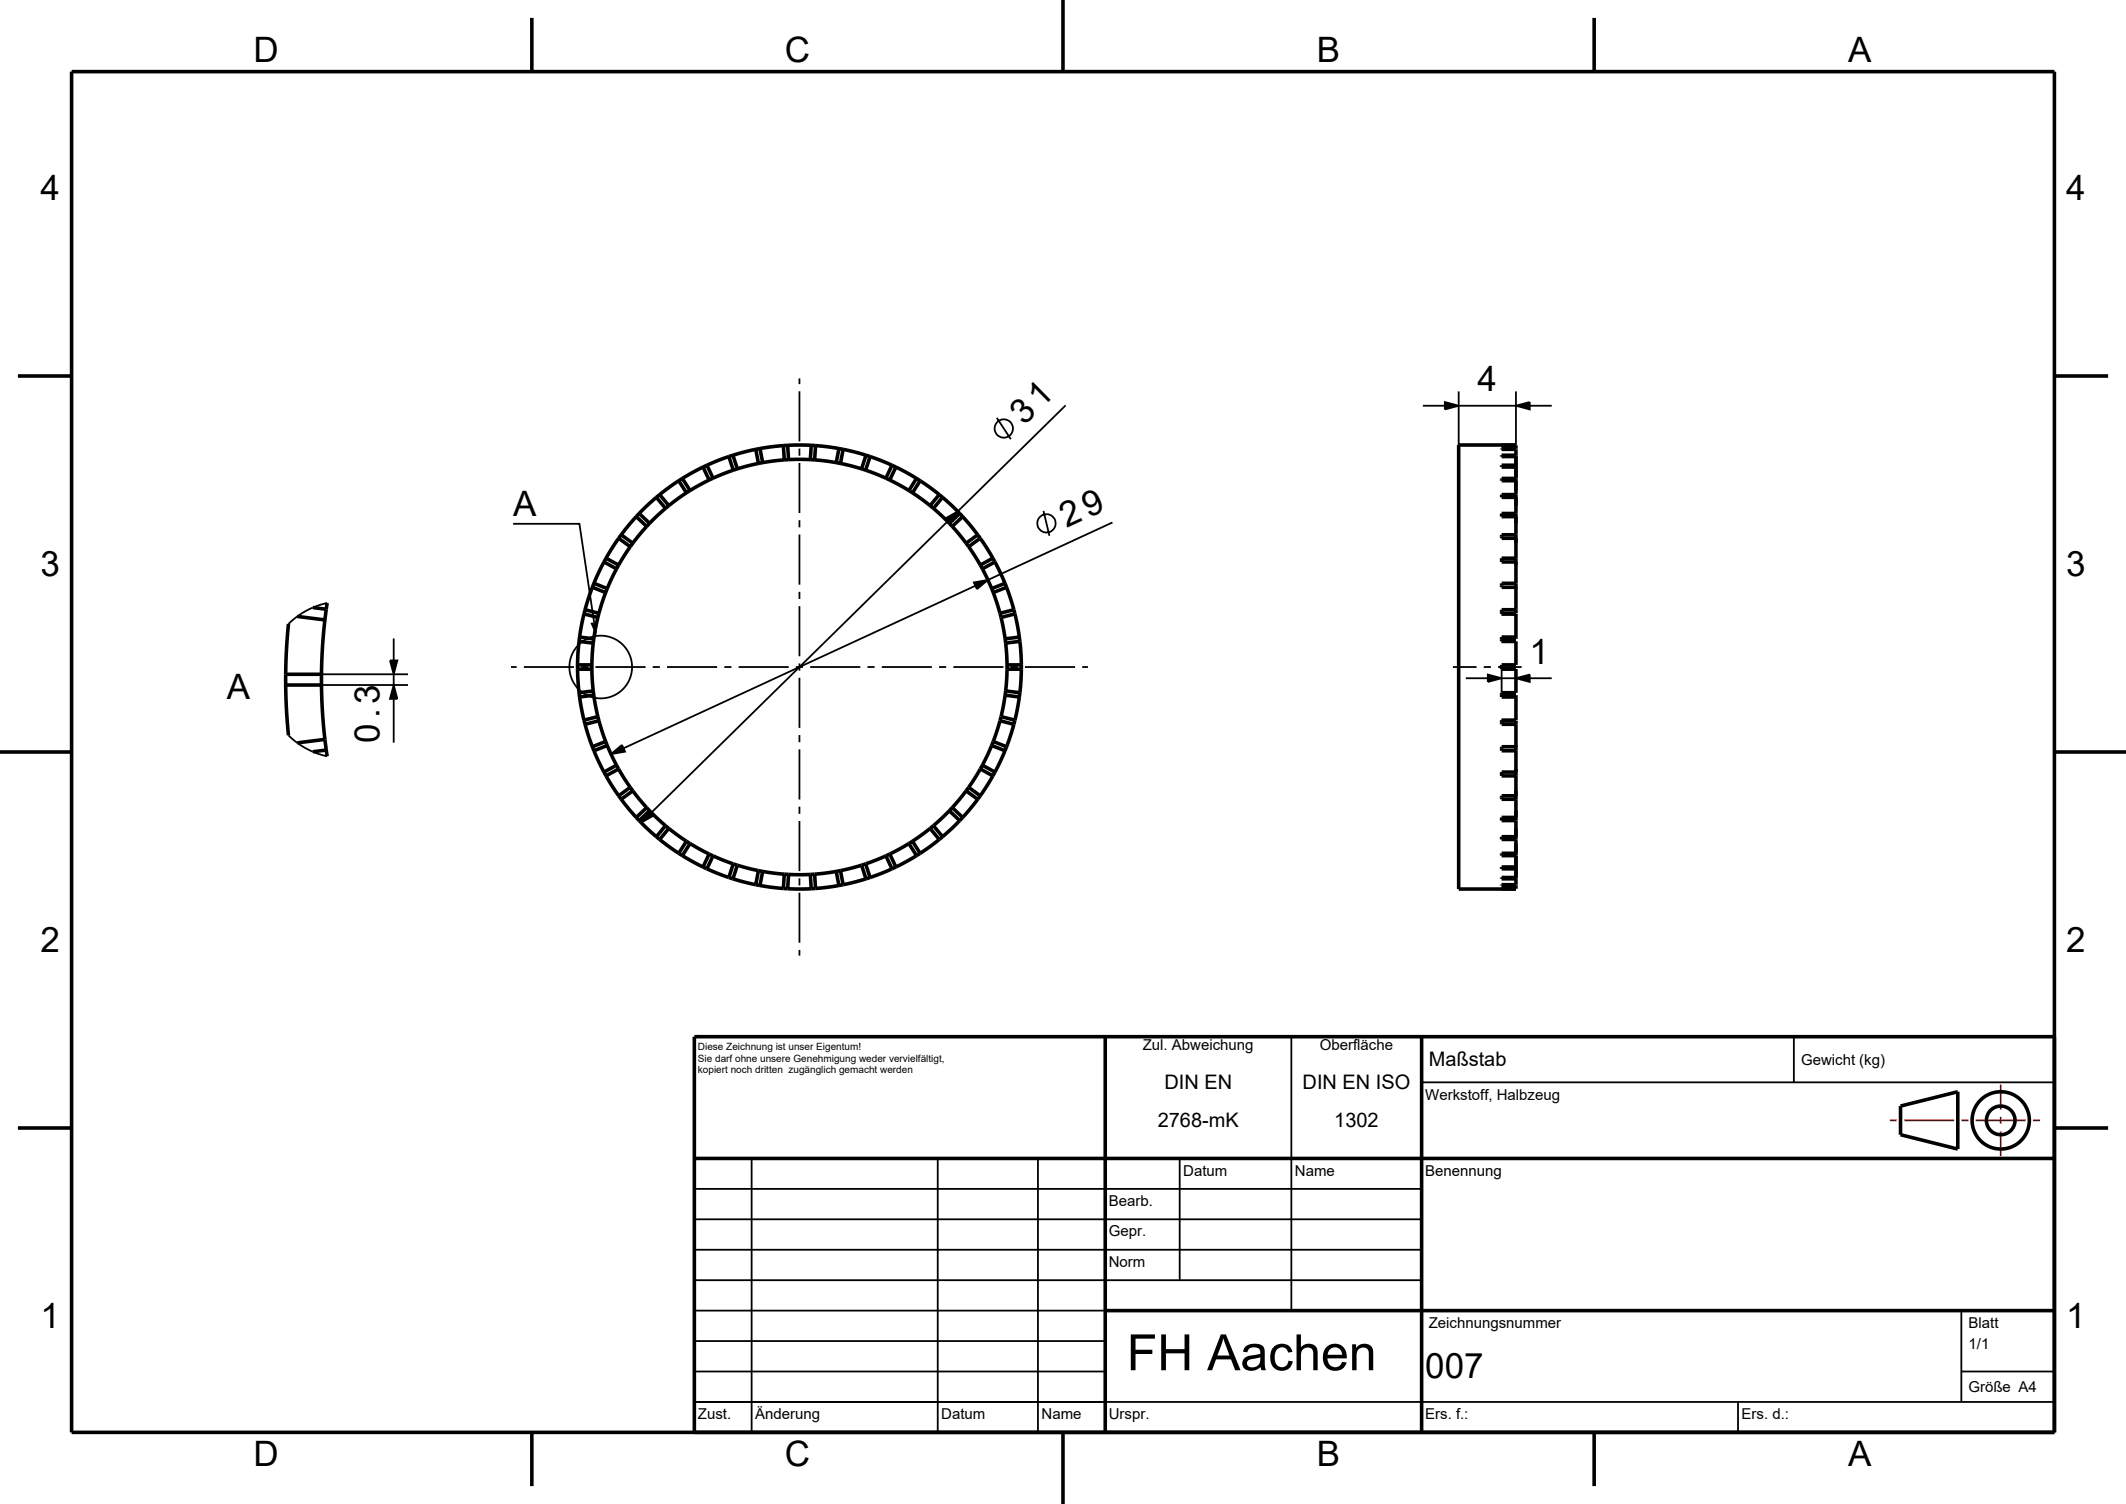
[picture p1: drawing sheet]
<svg xmlns="http://www.w3.org/2000/svg" width="297mm" height="210mm" viewBox="0 0 297 210" stroke-linecap="round" stroke-linejoin="round" font-family="sans-serif">
<g fill="none" stroke="#000" stroke-width=".25">
<path d="M111.7 52.8v.8M111.7 54.6v7M139.3 58.3l1.9 3M148.9 56.6l-15.1 14.8M198.8 56.7h3M201.8 56.1l2 .6-2 .5zM203.8 54.7v7.4M203.8 56.7h8M211.8 56.7l1.9-.6v1.1zM211.8 54.7v7.4M213.7 56.7h3.1M71.7 73.1h9.2l2.1 13.8"/>
<path d="M111.7 62.6v1M111.7 64.6v7M111.7 72.6v1M111.7 74.6v7M128.5 67.1l-2.1-1.3-2.7-1.2-2.8-1.1-2.9-.7-3-.5-2.7-.2-3 .1-3 .4-2.7 .6-3.1 1-2.7 1.2-2.4 1.4-2.3 1.5-2.3 1.9-2 2-1.9 2.3-1.5 2.2-1.5 2.7-1.1 2.5-.9 2.6-.7 2.9-.4 3-.1 3 .1 2.7 .5 3 .7 2.9 .9 2.6 1.1 2.5 1.5 2.6 1.6 2.3 2.1 2.4 1.8 1.8M131.2 69.1l2.1 1.8 1.8 2M132.1 72.4l1.7-1-1 1.7zM132.4 72.8l-41.5 40.7M133 73.5l-1.7-1.8-2.2-1.7-2.2-1.6-2.4-1.3-2.3-1-2.6-.9-2.5-.5-2.4-.4-3-.2-2.3 .1-2.9 .4-2.5 .6-2.1 .6-2.8 1.2-2.4 1.3-1.9 1.3-2.3 1.8-1.8 1.8-1.8 2-1.6 2.3-1.4 2.4-1 2.2-.8 2.1-.7 2.7-.5 2.5-.2 2.7v2.5l.3 2.7 .5 2.7 .7 2.4 1 2.6 1.1 2.1M135 75.8l1.1 1.7 1.1 1.9 1.6 3.4M145.8 71.3l.8 3.5M155.4 73l-17.4 8"/>
<path d="M44.9 95.6h12.1M44.9 94.1h12.1M45.7 84.2a10.9 10.9 0 0 0-5.4 2.9M54.5 92.2h1l-.5 1.9zM55 95.6l.5 2h-1zM55 89.2v3M55 94.1v1.5M55 97.6v6.1M71.4 93.1h.8M73.2 93.1h7M81.2 93.1h1M83.2 93.1h7"/>
<path d="M91.2 93.1h1M93.2 93.1h7M101.2 93.1h1M103.2 93.1h7M111.2 93.1h1M111.7 82.6v1M111.7 84.6v7M111.7 92.6v1M111.7 94.6v7M113.2 93.1h7M121.2 93.1h1M123.2 93.1h7"/>
<path d="M131.2 93.1h1M133.2 93.1h7M136 81.3l2-.3-1.5 1.3zM136.3 81.8l-49.2 22.7M141.2 93.1h1M143.2 93.1h7M151.2 93.1h.8M203 93.1h3.3M204.8 94.7h3M207.3 93.1h1M207.8 94.2l2 .5-2 .5zM209.3 93.1h3.3"/>
<path d="M209.8 93.4v3.3M209.8 94.7h2M211.8 94.7l1.9-.5v1zM211.8 93.4v3.3M213.7 94.7h3.1M40.3 102.7a11 11 0 0 0 5.4 2.9M85.4 105.3l1.5-1.3 .4 1zM90.6 113.1l.7 .8-1.7 1zM111.7 102.6v1M111.7 104.6v7M111.7 112.6v1M111.7 114.6v7"/>
<path d="M111.7 122.6v1M111.7 124.6v7M111.7 132.6v.8M180.4 144.8v38.2M198.6 151.1h88.4M250.6 144.8v6.3M97 178.8h101.6M97 174.5h101.6M97 170.3h101.6M97 166h101.6M105 161.8v38.2M131 161.8v38.2"/>
<path d="M145 161.8v38.2M164.8 161.8v17M97 195.8h190M97 191.5h57.4M97 187.3h57.4M97 183h57.4M242.8 195.8v4.2M274 191.5h13M274 183v12.8"/>
<circle cx="140.2" cy="59.8" r="1.28"/>
<circle cx="146.2" cy="73.1" r="1.28"/>
<circle cx="83.9" cy="93.1" r="4.4"/>
</g>
<g fill="none" stroke="#000" stroke-width=".5">
<path d="M10 10h277v190h-277zM74.3 2.5v7.5M148.5 0v10M222.7 2.5v7.5M2.5 52.5h7.5M287 52.5h7.5M84.4 78.5l-1.4 2.9M84.4 78.5l1.7 .9M84.7 77.9l-.3 .6M84.7 77.9l1.7 1M86.1 79.4l-1.3 2.8M86.4 78.9l-.3 .5"/>
<path d="M86.4 75.2l-1.7 2.7M86.4 75.2l1.6 1.1M86.8 74.7l-.4 .5M86.8 74.7l1.6 1.1M88 76.3l-1.6 2.6M88.4 75.8l-.4 .5M88.9 72.1l-2.1 2.6M88.9 72.1l1.4 1.4M89.3 71.7l-.4 .4M89.3 71.7l1.4 1.4M90.3 73.5l-1.9 2.3M90.7 73.1l-.4 .4"/>
<path d="M91.7 69.4l-2.4 2.3M91.7 69.4l1.3 1.6M92.2 69.1l-.5 .3M92.2 69.1l1.2 1.5M93 71l-2.3 2.1M93.4 70.6l-.4 .4M94.8 67.1l-2.6 2M94.8 67.1l1.1 1.7M95.3 66.8l-.5 .3M95.3 66.8l1.1 1.7M95.9 68.8l-2.5 1.8M96.4 68.5l-.5 .3"/>
<path d="M98.2 65.2l-2.9 1.6M98.2 65.2l.9 1.8M98.8 65l-.6 .2M98.8 65l.8 1.8M99.1 67l-2.7 1.5M99.6 66.8l-.5 .2M101.8 63.7l-3 1.3M101.8 63.7l.6 1.9M102.4 63.6l-.6 .1M102.4 63.6l.6 1.9M102.4 65.6l-2.8 1.2M103 65.5l-.6 .1"/>
<path d="M105.6 62.7l-3.2 .9M105.6 62.7l.4 2M106 64.7l-3 .8M106.2 62.6l-.6 .1M106.2 62.6l.3 2M106.5 64.6l-.5 .1M109.4 62.2l-3.2 .4M109.4 62.2l.2 2M109.6 64.2l-3.1 .4M110 62.2h-.6M110 62.2h3.3M110 62.2l.2 2"/>
<path d="M110.2 64.2h-.6M110.2 64.2h3M113.2 64.2h.6M113.3 62.2h.6M113.3 62.2l-.1 2M113.8 64.2l3 .4M113.9 62.2l3.3 .4M113.9 62.2l-.1 2M116.8 64.6l.6 .1M117.2 62.6l.6 .1M117.2 62.6l-.4 2M117.4 64.7l3 .8"/>
<path d="M117.8 62.7l3.2 .9M117.8 62.7l-.4 2M120.4 65.5l.5 .1M120.9 65.6l2.9 1.2M121 63.6l.5 .1M121 63.6l-.6 1.9M121.5 63.7l3.1 1.3M121.5 63.7l-.6 1.9M123.8 66.8l.5 .2M124.3 67l2.7 1.5M124.6 65l.6 .2M124.6 65l-.8 1.8"/>
<path d="M125.2 65.2l2.8 1.6M125.2 65.2l-.9 1.8M127 68.5l.5 .3M127.5 68.8l2.4 1.8M128 66.8l.5 .3M128 66.8l-1 1.7M128.5 67.1l2.7 2M128.5 67.1l-1 1.7M129.9 70.6l.5 .4M130.4 71l2.2 2.1M131.2 69.1l.5 .3M131.2 69.1l-1.3 1.5"/>
<path d="M131.7 69.4l2.4 2.3M131.7 69.4l-1.3 1.6M132.6 73.1l.4 .4M133 73.5l2 2.3M134.1 71.7l.4 .4M134.1 71.7l-1.5 1.4M134.5 72.1l2.1 2.6M134.5 72.1l-1.5 1.4M135 75.8l.3 .5M135.3 76.3l1.6 2.6M136.6 74.7l.3 .5M136.6 74.7l-1.6 1.1"/>
<path d="M136.9 75.2l1.8 2.7M136.9 75.2l-1.6 1.1M136.9 78.9l.3 .5M137.2 79.4l1.3 2.8M138.7 77.9l.3 .6M138.7 77.9l-1.8 1M139 78.5l1.4 2.9M139 78.5l-1.8 .9M211.8 62.2h-2h2M211.8 62.6h-2v.1h2M211.8 63.6h-2v.1h2M211.8 65h-2v.2h2"/>
<path d="M211.8 66.8h-2v.3h2M211.8 69.1h-2v.3h2M211.8 71.7h-2v.4h2M211.8 74.7h-2v.5h2M211.8 77.9h-2v.6h2M39.9 94.1v1.5M39.9 95.6l.1 3.5 .3 3.6M39.9 95.6h5M39.9 94.1h5M40.3 87.1l-.3 3.8-.1 3.2M41.5 86.1l3.9 .5M43.7 84.8l1.9 .3"/>
<path d="M44.9 95.6l.1 3.8 .4 3.8M44.9 94.1v1.5M45.4 86.6l-.3 3.7-.2 3.8M45.6 85.1l-.2 1.5M45.7 84.2l-.1 .9M80.7 92.8v.6M80.7 93.4l.2 3.3M80.7 93.4h2M80.7 92.8h2M80.9 89.5l-.2 3.3M80.9 96.7l.1 .6M80.9 89.5l2 .3"/>
<path d="M81 89l-.1 .5M81 97.3l.6 3.3M81 89l2 .2M81.6 85.7l-.6 3.3M81.6 85.7l1.9 .5M81.7 85.1l-.1 .6M81.7 85.1l2 .5M82.7 93.4l.2 3.1M82.7 92.8v.6M82.8 82l-1.1 3.1M82.8 82l1.8 .7M82.9 96.5l.1 .6"/>
<path d="M82.9 89.8l-.2 3M82.9 96.5l-2 .2M83 97.1l.5 3M83 89.2l-.1 .6M83 97.1l-2 .2M83 81.4l-.2 .6M83 81.4l1.8 .8M83.5 86.2l-.5 3M83.7 85.6l-.2 .6M84.6 82.7l-.9 2.9M84.8 82.2l-.2 .5M138.5 82.2l.3 .5"/>
<path d="M138.8 82.7l.9 2.9M139.7 85.6l.1 .6M139.8 86.2l.6 3M140.4 81.4l.2 .6M140.4 81.4l-1.9 .8M140.4 97.1l-.6 3M140.4 89.2l.1 .6M140.4 97.1l2 .2M140.5 96.5l-.1 .6M140.5 89.8l.2 3M140.5 96.5l2 .2M140.6 82l1 3.1"/>
<path d="M140.6 82l-1.8 .7M140.7 93.4l-.2 3.1M140.7 92.8v.6M140.7 93.4h2M140.7 92.8h2M141.6 85.1l.2 .6M141.6 85.1l-1.9 .5M141.8 85.7l.6 3.3M141.8 85.7l-2 .5M142.4 89l.1 .5M142.4 97.3l-.6 3.3M142.4 89l-2 .2"/>
<path d="M142.5 89.5l.2 3.3M142.5 96.7l-.1 .6M142.5 89.5l-2 .3M142.7 92.8v.6M142.7 93.4l-.2 3.3M209.8 97.1h2v3.5h-2v.5h2M209.8 85.6h2v-23.5h-8v62h8v-23.5h-2M211.8 89h-2v.5h2v3.3h-2v.6h2v3.3h-2v.6h2M211.8 81.4h-2v.6h2M211.8 85.1h-2v.6h2v3.5h-2M0 105h10M45.4 103.2l.2 1.5"/>
<path d="M45.4 103.2l-3.9 .5M45.6 104.7l.1 .9M45.6 104.7l-1.9 .3M81.6 100.6l.1 .5M81.7 101.1l1.1 3.2M82.8 104.3l.2 .5M83 104.8l1.4 3M83.5 100.1l.2 .5M83.5 100.1l-1.9 .5M83.7 100.6l.9 2.9M83.7 100.6l-2 .5M84.4 107.8l.3 .5"/>
<path d="M84.6 103.5l.2 .6M84.6 103.5l-1.8 .8M84.7 108.3l1.7 2.8M84.8 104.1l1.3 2.7M84.8 104.1l-1.8 .7M86.1 106.8l.3 .6M86.1 106.8l-1.7 1M86.4 107.4l1.6 2.5M86.4 107.4l-1.7 .9M86.4 111.1l.4 .5M86.8 111.6l2.1 2.5M88 109.9l.4 .5"/>
<path d="M88 109.9l-1.6 1.2M88.4 110.4l1.9 2.4M88.4 110.4l-1.6 1.2M88.9 114.1l.4 .5M89.3 114.6l2.4 2.2M90.3 112.8l.4 .4M90.3 112.8l-1.4 1.3M90.7 113.2l2.3 2.1M90.7 113.2l-1.4 1.4M91.7 116.8l.5 .4M92.2 117.2l2.6 1.9M93 115.3l.4 .4"/>
<path d="M93 115.3l-1.3 1.5M93.4 115.7l2.5 1.8M93.4 115.7l-1.2 1.5M94.8 119.1l.5 .4M95.3 119.5l2.9 1.6M95.9 117.5l.5 .3M95.9 117.5l-1.1 1.6M96.4 117.8l2.7 1.4M96.4 117.8l-1.1 1.7M99.1 119.2l.5 .3M99.1 119.2l-.9 1.9M99.6 119.5l2.8 1.1"/>
<path d="M99.6 119.5l-.8 1.8M123.8 119.5l-2.9 1.1M123.8 119.5l.8 1.8M124.3 119.2l-.5 .3M124.3 119.2l.9 1.9M127 117.8l-2.7 1.4M127 117.8l1 1.7M127.5 117.5l-.5 .3M127.5 117.5l1 1.6M128 119.5l-2.8 1.6M128.5 119.1l-.5 .4M129.9 115.7l-2.4 1.8"/>
<path d="M129.9 115.7l1.3 1.5M130.4 115.3l-.5 .4M130.4 115.3l1.3 1.5M131.2 117.2l-2.7 1.9M131.7 116.8l-.5 .4M132.6 113.2l-2.2 2.1M132.6 113.2l1.5 1.4M133 112.8l-.4 .4M133 112.8l1.5 1.3M134.1 114.6l-2.4 2.2M134.5 114.1l-.4 .5M135 110.4l-2 2.4"/>
<path d="M135 110.4l1.6 1.2M135.3 109.9l-.3 .5M135.3 109.9l1.6 1.2M136.6 111.6l-2.1 2.5M136.9 111.1l-.3 .5M136.9 107.4l-1.6 2.5M136.9 107.4l1.8 .9M137.2 106.8l-.3 .6M137.2 106.8l1.8 1M138.5 104.1l-1.3 2.7M138.5 104.1l1.9 .7M138.7 108.3l-1.8 2.8"/>
<path d="M138.8 103.5l-.3 .6M138.8 103.5l1.8 .8M139 107.8l-.3 .5M139.7 100.6l-.9 2.9M139.7 100.6l1.9 .5M139.8 100.1l-.1 .5M139.8 100.1l2 .5M140.4 104.8l-1.4 3M140.6 104.3l-.2 .5M141.6 101.1l-1 3.2M141.8 100.6l-.2 .5M211.8 104.3h-2v.5h2"/>
<path d="M211.8 107.8h-2v.5h2M211.8 111.1h-2v.5h2M211.8 114.1h-2v.5h2M211.8 116.8h-2v.4h2M211.8 119.1h-2v.4h2M287 105h10M98.2 121.1l.6 .2M98.8 121.3l3 1.2M101.8 122.5l.6 .2M102.4 122.7l3.2 .8M102.4 120.6l.6 .2M102.4 120.6l-.6 1.9"/>
<path d="M103 120.8l3 .8M103 120.8l-.6 1.9M105.6 123.5l.6 .1M106 121.6l.5 .1M106 121.6l-.4 1.9M106.2 123.6l3.2 .5M106.5 121.7l3.1 .4M106.5 121.7l-.3 1.9M109.4 124.1h.6M109.6 122.1h.6M109.6 122.1l-.2 2M110 124.1h3.3"/>
<path d="M110.2 122.1h3M110.2 122.1l-.2 2M113.2 122.1l.1 2M113.8 122.1h-.6M113.8 122.1l.1 2M113.9 124.1h-.6M116.8 121.7l-3 .4M116.8 121.7l.4 1.9M117.2 123.6l-3.3 .5M117.4 121.6l-.6 .1M117.4 121.6l.4 1.9M117.8 123.5l-.6 .1"/>
<path d="M120.4 120.8l-3 .8M120.4 120.8l.6 1.9M120.9 120.6l-.5 .2M120.9 120.6l.6 1.9M121 122.7l-3.2 .8M121.5 122.5l-.5 .2M124.6 121.3l-3.1 1.2M125.2 121.1l-.6 .2M211.8 121.1h-2v.2h2M211.8 122.5h-2v.2h2M211.8 123.5h-2v.1h2M211.8 124.1h-2h2"/>
<path d="M2.5 157.5h7.5M154.4 144.8v55.2M198.6 144.8v55.2M265.5 154.4l8-2v8l-8-2zM287 157.5h7.5M287 144.8h-190v55.2M97 161.8h190M154.4 183h132.6M74.3 200v7.5M148.5 200v10M222.7 200v7.5"/>
<circle cx="279.5" cy="156.4" r="2"/>
<circle cx="279.5" cy="156.4" r="4"/>
</g>
<path d="M264 156.4h1M266 156.4h7M274 156.4h1M276 156.4h7M279.5 151.4v3.5M279.5 155.9v1M279.5 157.9v3.5M284 156.4h1" fill="none" stroke="#f00" stroke-width=".25"/>
<g fill="#000">
<path d="M201.8 56.1l2 .6-2 .5z" fill-rule="evenodd"/>
<path d="M211.8 56.7l1.9-.6v1.1z" fill-rule="evenodd"/>
<path d="M132.1 72.4l1.7-1-1 1.7z" fill-rule="evenodd"/>
<path d="M54.5 92.2h1l-.5 1.9z" fill-rule="evenodd"/>
<path d="M55 95.6l.5 2h-1z" fill-rule="evenodd"/>
<path d="M82.5 87l1-.2-.2 2z" fill-rule="evenodd"/>
<path d="M136 81.3l2-.3-1.5 1.3z" fill-rule="evenodd"/>
<path d="M207.8 94.2l2 .5-2 .5z" fill-rule="evenodd"/>
<path d="M211.8 94.7l1.9-.5v1z" fill-rule="evenodd"/>
<path d="M85.4 105.3l1.5-1.3 .4 1z" fill-rule="evenodd"/>
<path d="M90.6 113.1l.7 .8-1.7 1z" fill-rule="evenodd"/>
</g>
<text font-size="7" x="157.4" y="191.3">FH Aachen</text>
<g font-size="4.9">
<text x="35.4" y="8.7">D</text>
<text x="109.6" y="8.7">C</text>
<text x="184" y="8.7">B</text>
<text x="258.2" y="8.7">A</text>
<text x="5.6" y="27.9">4</text>
<text x="288.6" y="27.9">4</text>
<text x="143.1" y="59.5" transform="rotate(-45 143.1 59.5)">31</text>
<text x="206.4" y="54.7">4</text>
<text x="71.7" y="72.1">A</text>
<text x="149" y="73.7" transform="rotate(-25 149 73.7)">29</text>
<text x="5.6" y="80.4">3</text>
<text x="288.6" y="80.4">3</text>
<text x="213.7" y="92.7">1</text>
<text x="31.7" y="97.6">A</text>
<text x="53" y="103.7" transform="rotate(-90 53 103.7)">0.3</text>
<text x="5.6" y="132.9">2</text>
<text x="288.6" y="132.9">2</text>
<text x="5.6" y="185.4">1</text>
<text x="288.6" y="185.4">1</text>
<text x="199.1" y="192.4">007</text>
<text x="35.4" y="204.7">D</text>
<text x="109.6" y="204.7">C</text>
<text x="184" y="204.7">B</text>
<text x="258.2" y="204.7">A</text>
</g>
<g font-size="2.8">
<text x="199.6" y="148.9">Maßstab</text>
<text x="162.7" y="152.1">DIN EN</text>
<text x="182" y="152.1">DIN EN ISO</text>
<text x="161.7" y="157.4">2768-mK</text>
<text x="186.4" y="157.4">1302</text>
</g>
<g font-size="2.1">
<text x="159.7" y="146.6">Zul. Abweichung</text>
<text x="184.4" y="146.6">Oberfläche</text>
<text x="251.6" y="148.7">Gewicht (kg)</text>
<text x="199.1" y="153.5">Werkstoff, Halbzeug</text>
<text x="165.3" y="164.1">Datum</text>
<text x="180.9" y="164.1">Name</text>
<text x="199.1" y="164.1">Benennung</text>
<text x="154.9" y="168.4">Bearb.</text>
<text x="154.9" y="172.6">Gepr.</text>
<text x="154.9" y="176.9">Norm</text>
<text x="199.6" y="185.4">Zeichnungsnummer</text>
<text x="275" y="185.4">Blatt</text>
<text x="275" y="188.4">1/1</text>
<text x="275" y="194.4">Größe A4</text>
<text x="97.5" y="198.1">Zust.</text>
<text x="105.5" y="198.1">Änderung</text>
<text x="131.5" y="198.1">Datum</text>
<text x="145.5" y="198.1">Name</text>
<text x="154.9" y="198.1">Urspr.</text>
<text x="199.1" y="198.1">Ers. f.:</text>
<text x="243.3" y="198.1">Ers. d.:</text>
</g>
<g font-size="1.4">
<text x="97.5" y="146.7">Diese Zeichnung ist unser Eigentum!</text>
<text x="97.5" y="148.2">Sie darf ohne unsere Genehmigung weder vervielfältigt,</text>
<text x="97.5" y="149.8">kopiert noch dritten zugänglich gemacht werden</text>
</g>
</svg>
